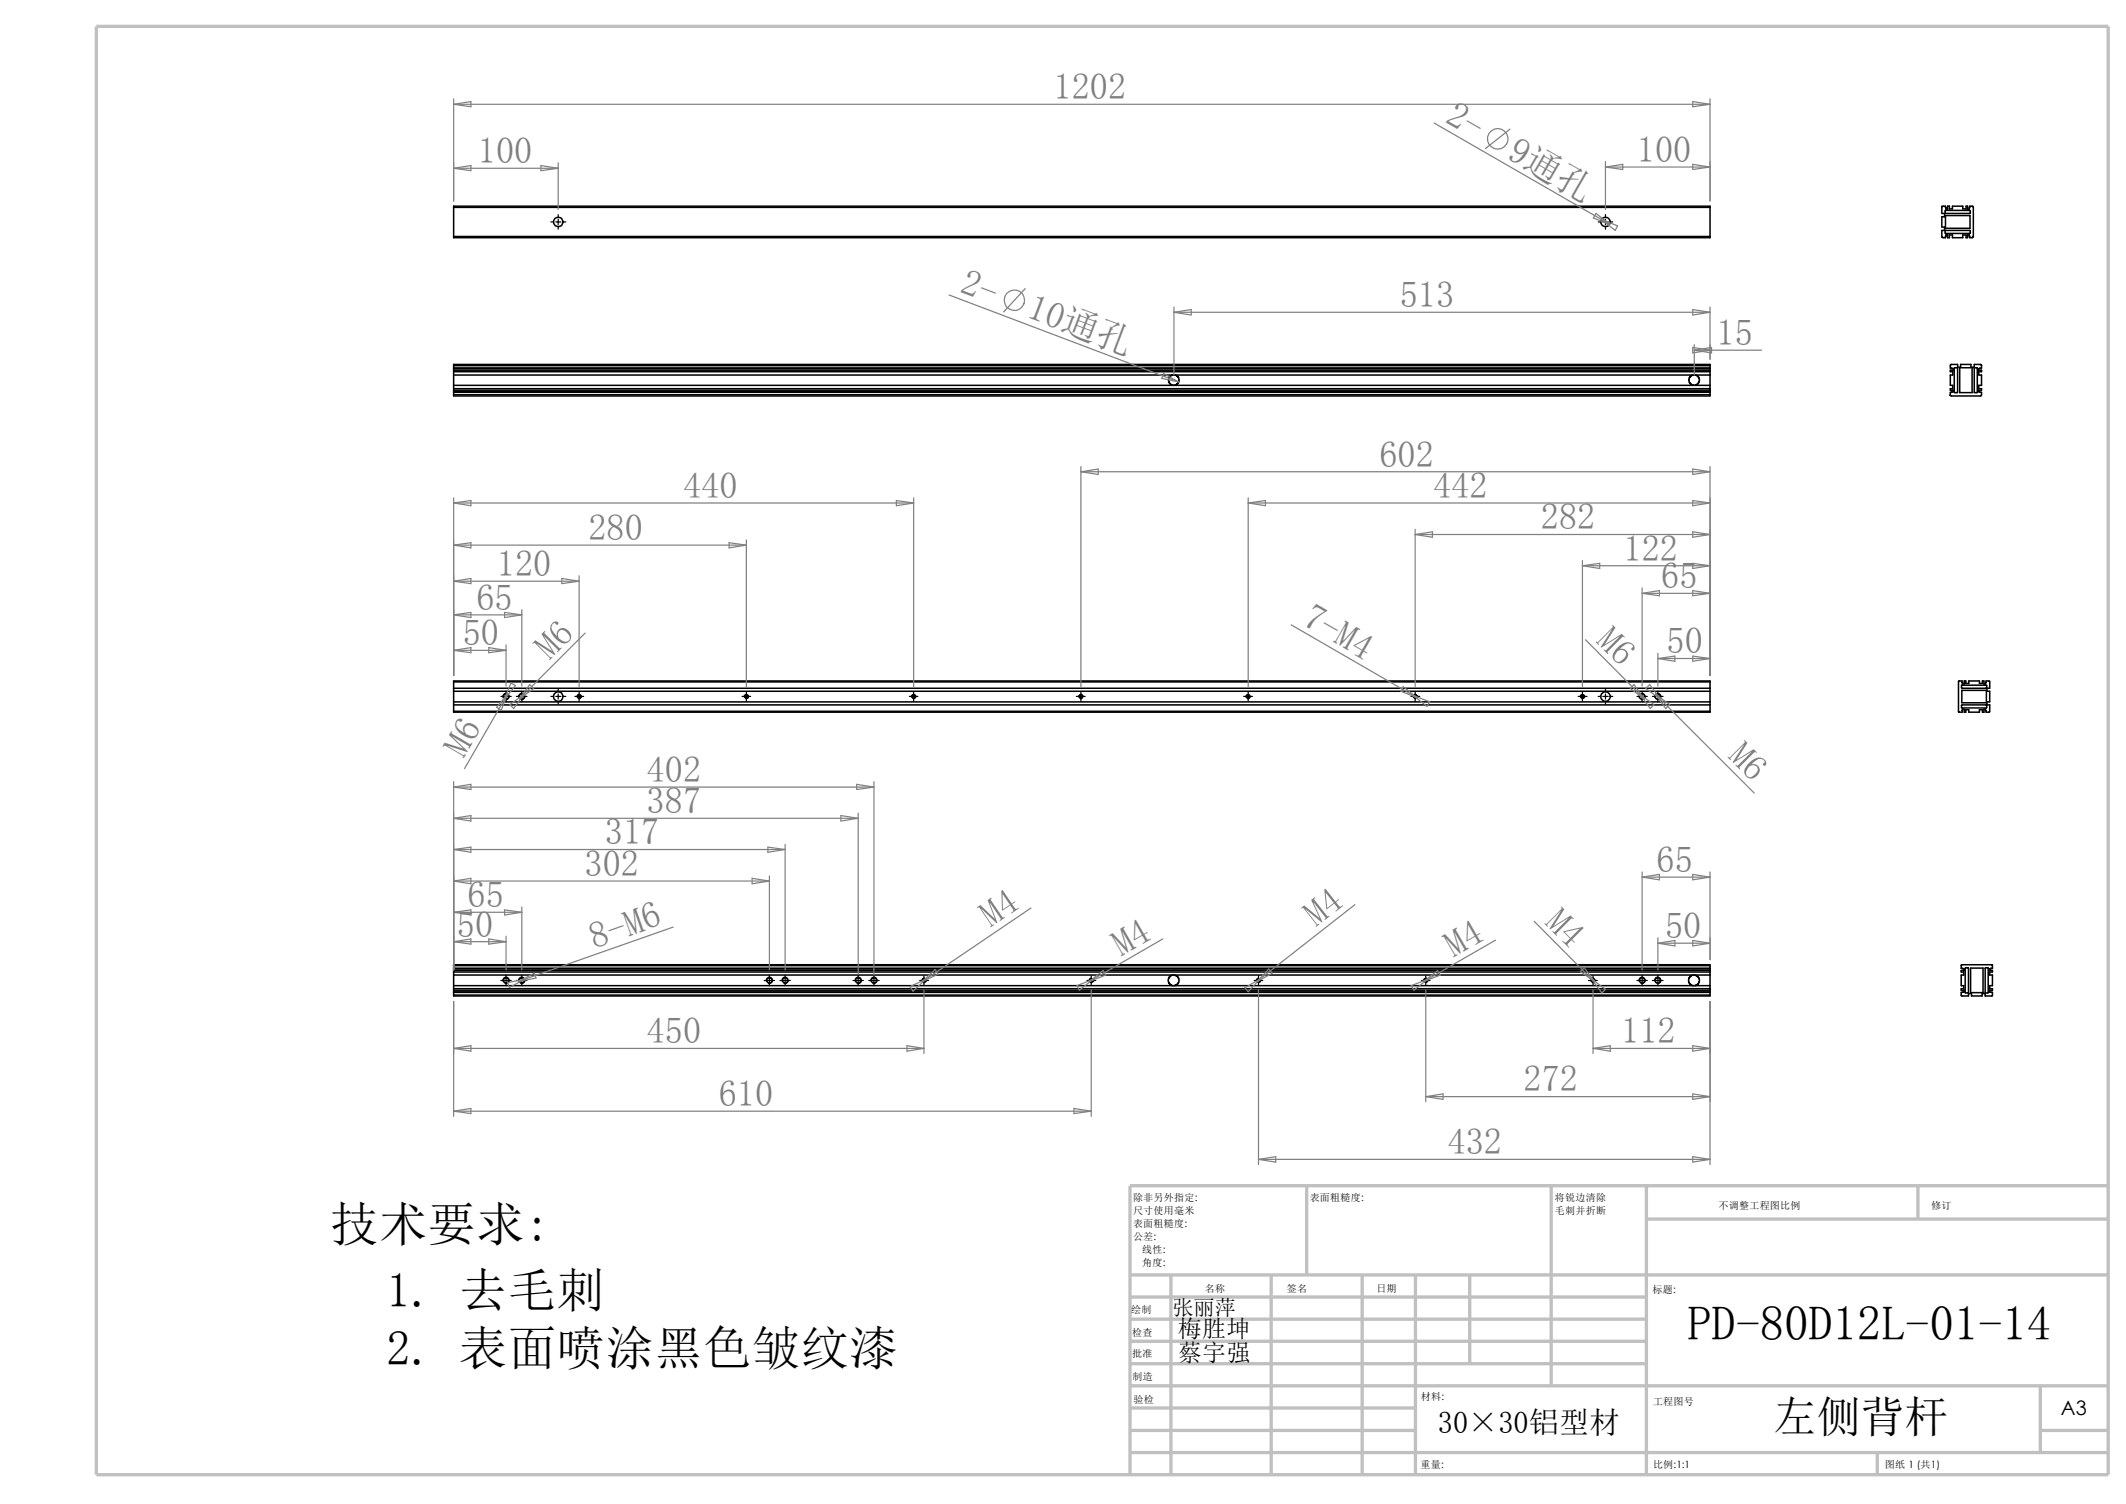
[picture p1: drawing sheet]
<svg xmlns="http://www.w3.org/2000/svg" width="297mm" height="210mm" viewBox="0 0 297 210" stroke-linecap="round" stroke-linejoin="round" font-family="sans-serif">
<g fill="none" stroke="#c0c0c0" stroke-width=".47">
<path d="M13.5 3.7h281v202.2h-281zM157.9 178h136.6M163.6 178v27.9M177.6 178v27.9M182.5 165.6v12.4M190.3 178v27.9M197.7 178v27.9M205.3 178v12.4M216.7 165.6v27.9M230 170.2h64.5M230 165.6v40.3M267.9 165.6v4.6"/>
<path d="M294.5 165.6h-136.6v40.3M157.9 193.5h136.6M157.9 196.6h39.8M157.9 199.7h39.8M157.9 181.1h72.1M157.9 184.2h72.1M157.9 187.3h72.1M157.9 190.4h72.1M285 199.7h9.5M285 193.5v9.3M157.9 202.8h136.6M262.3 202.8v3.1"/>
</g>
<g fill="none" stroke="#000" stroke-width=".21">
<path d="M63.4 29v-.2h175.5v.2M63.4 33v.2h175.5v-.2M63.4 29h175.5M63.4 33h175.5M63.4 29v4M238.9 29v4M271.3 28.8h.5l.1 .5h.2v-.5h.2v.4h.5v-.4h1.4v.4h.5v-.4h.2v.5h.2l.1-.5h.4l.1 .2-.1 4.1-.4 .1-.1-.5h-.2v.5h-.2v-.4h-.5v.4h-1.4v-.4h-.5v.4h-.2v-.5h-.2l-.1 .5-.5-.1v-.9h.4v-.5h-.4v-1.4h.4v-.5h-.4zM271.7 32.2h3.5l.1 .3-.1 .1h-3.4zM271.8 29.4h3.4l.1 .4h-3.6zM271.8 30.1h3.4v1.8h-3.4zM63.4 51.1v-.2h175.5v.2M63.4 55.1v.2h175.5v-.2"/>
<path d="M63.4 51.4v.1M63.4 54.7h.1M63.4 51.1v.3M63.4 51.5v3.2M63.4 54.7v.4M63.4 51.1h175.5M63.4 51.4h175.5M63.4 51.7h175.5M63.4 51.9h175.5M63.4 53.8h100.5M63.4 52.4h100.5M63.4 54.5h175.5"/>
<path d="M63.4 54.3h175.5M63.4 55.1h175.5M63.4 54.8h175.5M63.4 51.5h175.5M63.4 54.7h175.5M163.9 52.4l-.4 .1-.3 .5 .2 .5 .5 .3M163.9 52.4h.2M163.9 53.8h72.7M164.1 52.4l.4 .1 .2 .5-.2 .6-.2 .2h-.2M164.1 52.4h72.5M236.6 52.4l-.4 .1-.3 .5 .2 .6 .5 .2M236.6 52.4h.2"/>
<path d="M236.6 53.8h2.3M236.8 52.4l.4 .1 .2 .5-.2 .6-.4 .2M236.8 52.4h2.1M238.9 51.4v.1M238.9 54.7h.1M238.9 51.1v.3M238.9 51.5v3.2M238.9 54.7v.4M272.4 55.1l.2 .2 4.2-.1v-.4l-.4-.1v-.2h.4v-.2h-.4v-.5h.4v-1.4h-.4v-.5h.4v-.2h-.4v-.2l.4-.1v-.4l-.1-.1h-.9v.4h-.5v-.4h-1.4v.4h-.4v-.4h-1v.5l.4 .1v.2h-.4v.2h.3v.5h-.3v1.4h.3v.5h-.3v.2h.4v.2l-.4 .1v.3M273 51.4h.5l-.1 3.4h-.4zM273.8 51.4h1.7v3.4h-1.7zM275.8 51.4h.4v3.4h-.4z"/>
<path d="M63.4 95.2v-.1h175.5v.1M63.4 99.3v.1h175.5v-.1M63.4 95.2v4.1M63.4 95.2h175.5M63.4 96.1h175.5M63.4 96.5h175.5M63.4 98h175.5M63.4 99.3h175.5M63.4 98.4h175.5M238.9 95.2v4.1M274 98.5l3.5-.1v.4h-3.5zM274 95.7h3.5v.4h-3.4z"/>
<path d="M274.1 96.4h3.4v1.7h-3.4zM274.1 99.2l.1-.2h.2v.4h.2v-.3h.4v.3h1.5v-.3h.4v.3h.3v-.4h.2l.1 .2M274.1 95.3l.1 .2h.2v-.4h.2v.3h.4v-.3h1.5v.3h.4v-.3h.3v.4h.2v-.2h.1M274.1 95.3v-.2h-.5v4.3h.5v-.2M274.1 99.2h.1M274.1 95.3h.1M277.5 95.3v-.2h.4l.1 .1v.9h-.4v.4h.4v1.5h-.4v.4h.4v1h-.1h-.4v-.2M277.5 99.2h.1M277.5 95.3h.1M63.4 134.8v-.1h175.5v.1M63.4 138.9v.2h175.5v-.2M63.4 135.2v.1"/>
<path d="M63.4 138.5v.1M63.4 137.6h100.7M63.4 134.8v.4M63.4 135.3v3.2M63.4 138.6v.3M63.4 134.8h175.5M63.4 135.2h175.5M63.4 135.7h175.5M63.4 135.5h175.5M63.4 136.1h100.5M63.4 138h175.5M63.4 138.3h175.5"/>
<path d="M63.4 138.6h175.5M63.4 138.9h175.5M63.4 135.3h175.5M63.4 138.5h175.5M163.9 136.1l-.4 .1-.3 .6 .1 .5 .2 .2 .3 .1M163.9 136.1h72.7M164 136.1l.5 .2 .2 .5-.2 .6-.4 .2M164.1 137.6h72.7M236.6 136.1l-.4 .1-.2 .2-.1 .4 .1 .5 .2 .2 .4 .1M236.6 136.1h2.3M236.8 136.1l.4 .2 .2 .5-.1 .5-.5 .3M236.8 137.6h2.1"/>
<path d="M238.9 134.8v.5M238.9 138.5v.4M238.9 135.3v3.2M274.2 135.2l.2 .1v.2h-.4v.2h.3v.4h-.3v1.5h.3v.4h-.3v.3h.4v.2l-.2 .1M274.2 135.2h-.2v-.5h4.3v.5l-.4 .1v.2h.4v.2h-.3v.4h.3v1.5h-.3v.4h.3v.3h-.4v.2l.4 .1v.5h-1v-.4h-.4v.4h-1.5v-.4h-.4v.4h-1v-.5h.2M274.6 135.1l.4 .1v3.4h-.5zM275.3 135.2h1.7v3.4h-1.7zM277.3 135.2l.4-.1v3.5h-.4z"/>
<circle cx="78" cy="31" r=".66"/>
<circle cx="224.3" cy="31" r=".66"/>
<circle cx="70.7" cy="97.2" r=".37"/>
<circle cx="72.9" cy="97.2" r=".37"/>
<circle cx="78" cy="97.3" r=".66"/>
<circle cx="80.9" cy="97.3" r=".24"/>
<circle cx="104.3" cy="97.3" r=".25"/>
<circle cx="127.6" cy="97.3" r=".25"/>
<circle cx="151" cy="97.3" r=".25"/>
<circle cx="174.4" cy="97.3" r=".25"/>
<circle cx="197.7" cy="97.3" r=".24"/>
<circle cx="221.1" cy="97.3" r=".24"/>
<circle cx="224.3" cy="97.3" r=".66"/>
<circle cx="229.4" cy="97.2" r=".37"/>
<circle cx="231.6" cy="97.2" r=".37"/>
<circle cx="70.7" cy="136.9" r=".37"/>
<circle cx="72.9" cy="136.9" r=".37"/>
<circle cx="107.5" cy="136.9" r=".37"/>
<circle cx="109.7" cy="136.9" r=".37"/>
<circle cx="119.9" cy="136.9" r=".37"/>
<circle cx="122.1" cy="136.9" r=".37"/>
<circle cx="129.1" cy="136.9" r=".24"/>
<circle cx="152.5" cy="136.9" r=".24"/>
<circle cx="175.8" cy="136.9" r=".23"/>
<circle cx="199.2" cy="136.9" r=".23"/>
<circle cx="222.6" cy="136.9" r=".23"/>
<circle cx="229.4" cy="136.9" r=".37"/>
<circle cx="231.6" cy="136.9" r=".37"/>
</g>
<g fill="none" stroke="#808080" stroke-width=".17">
<path d="M63.4 14.6l2.4-.4v.7zM63.4 13.8v14.3M63.4 14.6h175.5M200.4 17.2l23.3 13.4M210.9 18l-3.4 2.7M236.5 14.2l2.4 .4-2.4 .3zM238.9 13.8v14.3M63.4 23.5l2.4-.4v.7zM63.4 23.5h14.6M75.6 23.1l2.4 .4-2.4 .3zM78 22.7v6.6M223 29.8l1.9 1.5-2.3-.9z"/>
<path d="M223.7 30.6l1.2 .7M223.7 30.6l2.3 .9-.4 .7zM224.3 23.3l2.4-.4v.8zM224.3 22.6v6.7M224.3 23.3h14.6M236.5 22.9l2.4 .4-2.4 .4zM132.6 41.2l32.1 12.1M143.2 40.3l-3 3.3M162.6 52.2l2.1 1.1-2.4-.5zM164 43.6l2.4-.4v.8zM164 43.6h74.9M164 42.9v9.5"/>
<path d="M236.5 43.2l2.4 .4-2.4 .4zM236.5 48.5l2.4 .4-2.4 .4zM236.7 48.9l2.4-.4v.8zM236.7 48.9h9.4M236.7 48.1v4.3M238.9 42.9v7.3M63.4 70.2l2.4-.3v.7zM63.4 76.1l2.4-.3v.7zM63.4 69.5v24.8M63.4 76.1h40.9M63.4 70.2h64.2M101.9 75.8l2.4 .3-2.4 .4z"/>
<path d="M104.3 75.4v20.5M125.2 69.9l2.4 .3-2.4 .4zM127.6 69.5v26.4M151 65.2v30.7M151 65.9h87.9M151 65.9l2.4-.4v.8zM174.4 70.2h64.5M174.4 69.5v26.4M174.4 70.2l2.4-.3v.7zM197.7 73.9v22M197.7 74.6h41.2M197.7 74.6l2.4-.3v.7z"/>
<path d="M221.1 78.3v17.6M221.1 79h17.8M221.1 79l2.4-.3v.7zM236.5 65.5l2.4 .4-2.4 .4zM236.5 69.9l2.4 .3-2.4 .4zM236.5 74.3l2.4 .3-2.4 .4zM236.5 78.7l2.4 .3-2.4 .4zM238.9 65.2v29.1M63.4 81.2l2.4-.4v.7zM63.4 85.9l2.4-.4v.7zM63.4 90.8l2.4-.4v.7zM63.4 90.8h7.3"/>
<path d="M63.4 85.9h9.5M63.4 81.2h17.5M68.3 90.4l2.4 .4-2.4 .3zM70.5 85.5l2.4 .4-2.4 .3zM70.5 97.6l-5.6 9.7M70.7 90v5.8M70.9 96.9l-.4 .7M70.9 96.9l-.9 2.2-.6-.3zM71.2 98.4l2-1.5-1.4 2zM71.4 95.4l.6 .3-1.5 1.9zM72.9 85.1v10.7M74 95.6l.5 .5-1.9 1.5z"/>
<path d="M78.5 80.8l2.4 .4-2.4 .3zM80.9 80.4v15.5M81.7 88.4l-9.1 9.2M180.4 87.2l17 9.9M196 95.9l2 1.5-2.3-.9zM197.4 97.1l.6 .3M197.4 97.1l2.3 .9-.4 .6zM221.5 89.3l7.6 7.6M228.3 95.6l1.4 2-1.9-1.5zM229.1 96.9l2 1.5-.6 .5zM229.1 96.9l.6 .7M229.4 82.1v13.7"/>
<path d="M229.4 82.8h9.5M229.4 82.8l2.4-.3v.7zM230.5 95.6l1.4 2-2-1.5zM231.3 96.9l2 1.5-.6 .5zM231.3 96.9l13.8 13.8M231.6 91.2v4.6M231.6 91.9h7.3M231.6 91.9l2.4-.3v.7zM236.5 82.5l2.4 .3-2.4 .4zM236.5 91.6l2.4 .3-2.4 .4zM63.4 109.9l2.4-.4v.7zM63.4 114.3l2.4-.4v.7z"/>
<path d="M63.4 118.6l2.4-.3v.7zM63.4 109.1v26.3M63.4 118.6h46.3M63.4 114.3h56.5M63.4 109.9h58.7M107.3 118.3l2.4 .3-2.4 .4zM109.7 117.9v17.5M117.5 113.9l2.4 .4-2.4 .3zM119.7 109.5l2.4 .4-2.4 .3zM119.9 113.5v22.5M122.1 109.1v27M63.4 123l2.4-.4v.8z"/>
<path d="M63.4 127.4l2.4-.4v.8zM63.4 131.5l2.4-.4v.7zM63.4 139.8v16.1M63.4 127.4h9.5M63.4 123h44.1M63.4 131.5h7.3M68.3 131.1l2.4 .4-2.4 .3zM70.5 127l2.4 .4-2.4 .4zM70.7 130.7v4.7M70.9 137.2l2.4-.5-2.1 1.2zM72.5 137l2.1-1.1 .3 .7zM72.9 126.7v8.7"/>
<path d="M73.3 136.7l-.8 .3M94 129.5l-20.7 7.2M105.1 122.6l2.4 .4-2.4 .4zM107.5 122.3v13.1M127.1 137.8l2.2-1.1-1.7 1.7zM128.9 137l1.7-1.6 .5 .6zM129.1 138.2v8.9M129.3 136.7l-.4 .3M144 126.8l-14.7 9.9M150.5 137.6l2.2-.9-1.9 1.6zM152.2 137l1.9-1.5 .4 .6zM152.4 138.2v17.7"/>
<path d="M152.7 136.7l-.5 .3M162.4 131.1l-9.7 5.6M173.9 137.9l2.1-1.2-1.6 1.8zM175.8 138.2v24.4M176 136.7l-.4 .4M177.2 135.3l.5 .6-2.1 1.2zM189.3 126.3l-13.3 10.4M197.1 137.6l2.3-.9-1.9 1.6zM198.9 137l1.9-1.5 .4 .6zM199.2 138.2v15.6M199.4 136.7l-.5 .3M208.9 131.3l-9.5 5.4"/>
<path d="M214.3 128.7l8 8M220.8 135.6l.5-.5 1.5 2zM222.3 136.7l2 1.4-.5 .5zM222.3 136.7l.5 .4M222.5 138.2v8.9M229.4 121.8v13.6M229.4 122.5l2.4-.4v.8zM229.4 122.5h9.5M231.6 130.9v4.5M231.6 131.7l2.4-.4v.8zM231.6 131.7h7.3M236.5 122.1l2.4 .4-2.4 .4z"/>
<path d="M236.5 131.3l2.4 .4-2.4 .4zM238.9 121.8v12.2M238.9 139.8v22.8M63.4 146.4l2.4-.4v.8zM63.4 155.2l2.4-.4v.7zM63.4 146.4h65.7M63.4 155.2h89M126.7 146l2.4 .4-2.4 .4zM150 154.8l2.4 .4-2.4 .3zM199.2 153.1l2.4-.4v.8zM199.2 153.1h39.7M222.5 146.4h16.4"/>
<path d="M222.5 146.4l2.5-.4v.8zM236.5 146l2.4 .4-2.4 .4zM236.5 152.7l2.4 .4-2.4 .4zM175.8 161.9h63.1M175.8 161.9l2.4-.4v.8zM236.5 161.5l2.4 .4-2.4 .4z"/>
<circle cx="209.2" cy="19.4" r="1.44"/>
<circle cx="141.7" cy="41.9" r="1.43"/>
</g>
<g fill="none" stroke="#000" stroke-width=".17">
<path d="M77 31h.3M77.6 31h.8M78 30v.3M78 30.6v.8M78 31.7v.3M78.7 31h.3M223.3 31h.3M223.9 31h.8M224.3 30v.3M224.3 30.6v.8M224.3 31.7v.3M225 31h.3"/>
<path d="M70 97.2h1.4M70.3 97.4a.43 .43 0 0 1 .3-.6 .43 .43 0 0 1 .5 .5 .43 .43 0 0 1-.5 .4M70.7 96.5v1.5M72.1 97.2h1.5M72.5 97.4a.42 .42 0 0 1 .3-.6 .42 .42 0 0 1 .5 .5 .42 .42 0 0 1-.5 .4M72.9 96.5v1.5M77 97.2h.3M77.6 97.2h.8M78 96.2v.3M78 96.9v.7M78 98v.3M78.7 97.2h.3"/>
<path d="M80.3 97.2h1.2M80.6 97.3a.28 .28 0 0 1 .3-.3 .28 .28 0 0 1 .3 .3 .28 .28 0 0 1-.3 .2M80.9 96.6v1.3M103.7 97.2h1.2M104 97.3a.29 .29 0 0 1 .2-.3 .29 .29 0 0 1 .3 .3 .29 .29 0 0 1-.3 .2M104.3 96.6v1.3M127 97.2h1.2M127.3 97.3a.29 .29 0 0 1 .3-.3 .29 .29 0 0 1 .3 .3 .29 .29 0 0 1-.3 .2M127.6 96.6v1.3M150.4 97.2h1.2M150.7 97.3a.29 .29 0 0 1 .3-.3 .29 .29 0 0 1 .3 .3 .29 .29 0 0 1-.4 .2M151 96.6v1.3"/>
<path d="M173.7 97.2h1.3M174.1 97.3a.28 .28 0 0 1 .2-.3 .28 .28 0 0 1 .3 .3 .28 .28 0 0 1-.3 .2M174.4 96.6v1.3M197.1 97.2h1.2M197.4 97.3a.28 .28 0 0 1 .3-.3 .28 .28 0 0 1 .3 .3 .28 .28 0 0 1-.3 .2M197.7 96.6v1.3M220.5 97.2h1.2M220.8 97.3a.28 .28 0 0 1 .3-.3 .28 .28 0 0 1 .3 .3 .28 .28 0 0 1-.4 .2M221.1 96.6v1.3M223.3 97.2h.3M223.9 97.2h.8M224.3 96.2v.3"/>
<path d="M224.3 96.9v.7M224.3 98v.3M225 97.2h.3M228.7 97.2h1.4M229 97.4a.42 .42 0 0 1 .4-.6 .42 .42 0 0 1 .4 .5 .42 .42 0 0 1-.5 .4M229.4 96.5v1.5M230.8 97.2h1.5M231.2 97.4a.42 .42 0 0 1 .4-.6 .42 .42 0 0 1 .4 .5 .42 .42 0 0 1-.5 .4M231.6 96.5v1.5M70 136.9h1.4M70.3 137a.45 .45 0 0 1 .4-.5 .45 .45 0 0 1 .5 .5 .45 .45 0 0 1-.6 .3M70.7 136.1v1.5"/>
<path d="M72.1 136.9h1.5M72.5 137a.44 .44 0 0 1 .4-.5 .44 .44 0 0 1 .4 .5 .44 .44 0 0 1-.5 .3M72.9 136.1v1.5M106.8 136.9h1.4M107.1 137a.45 .45 0 0 1 .4-.5 .45 .45 0 0 1 .4 .5 .45 .45 0 0 1-.5 .3M107.5 136.1v1.5M109 136.9h1.4M109.3 137a.44 .44 0 0 1 .4-.5 .44 .44 0 0 1 .4 .5 .44 .44 0 0 1-.5 .3M109.7 136.1v1.5M119.2 136.9h1.4M119.5 137a.45 .45 0 0 1 .4-.5 .45 .45 0 0 1 .4 .5 .45 .45 0 0 1-.5 .3M119.9 136.1v1.5"/>
<path d="M121.4 136.9h1.4M121.7 137a.45 .45 0 0 1 .4-.5 .45 .45 0 0 1 .4 .5 .45 .45 0 0 1-.5 .3M122.1 136.1v1.5M128.5 136.9h1.2M128.8 136.9a.28 .28 0 0 1 .3-.3 .28 .28 0 0 1 .3 .3 .28 .28 0 0 1-.4 .3M129.1 136.3v1.2M151.8 136.9h1.3M152.2 136.9a.28 .28 0 0 1 .3-.3 .28 .28 0 0 1 .2 .4 .28 .28 0 0 1-.3 .2M152.4 136.3v1.2M175.2 136.9h1.2M175.5 136.9a.29 .29 0 0 1 .3-.3 .29 .29 0 0 1 .3 .3 .29 .29 0 0 1-.4 .3M175.8 136.3v1.2"/>
<path d="M198.6 136.9h1.2M198.9 136.9a.29 .29 0 0 1 .2-.3 .29 .29 0 0 1 .4 .3 .29 .29 0 0 1-.4 .3M199.2 136.3v1.2M221.9 136.9h1.2M222.2 136.9a.28 .28 0 0 1 .3-.3 .28 .28 0 0 1 .3 .3 .28 .28 0 0 1-.3 .3M222.5 136.3v1.2M228.7 136.9h1.4M229 137a.44 .44 0 0 1 .4-.5 .44 .44 0 0 1 .4 .5 .44 .44 0 0 1-.5 .3M229.4 136.1v1.5M230.8 136.9h1.5M231.2 137a.44 .44 0 0 1 .4-.5 .44 .44 0 0 1 .4 .5 .44 .44 0 0 1-.5 .3M231.6 136.1v1.5"/>
</g>
<g font-size="6.7">
<text x="46.1" y="173.2">技术要求:</text>
<text x="54" y="182.5">1. 去毛刺</text>
<text x="54" y="190.6">2. 表面喷涂黑色皱纹漆</text>
<text x="235.7" y="187.1">PD-80D12L-01-14</text>
</g>
<text font-size="6.1" x="247.8" y="199.9">左侧背杆</text>
<g font-size="5.1" fill="#808080">
<text x="147.2" y="13.8">1202</text>
<text x="201.8" y="17.1" transform="rotate(30 201.8 17.1)">2-</text>
<text x="66.8" y="22.8">100</text>
<text x="210.3" y="22" transform="rotate(30 210.3 22)">9通孔</text>
<text x="228.7" y="22.6">100</text>
<text x="133.9" y="40.8" transform="rotate(21 133.9 40.8)">2-</text>
<text x="143.3" y="44.3" transform="rotate(21 143.3 44.3)">10通孔</text>
<text x="195.5" y="42.9">513</text>
<text x="239.8" y="48.2">15</text>
<text x="192.7" y="65.1">602</text>
<text x="95.4" y="69.5">440</text>
<text x="200.2" y="69.5">442</text>
<text x="82.2" y="75.4">280</text>
<text x="215.3" y="73.9">282</text>
<text x="69.4" y="80.4">120</text>
<text x="226.8" y="78.3">122</text>
<text x="232.1" y="82.1">65</text>
<text x="66.5" y="85.1">65</text>
<text x="181.8" y="87.1" transform="rotate(30 181.8 87.1)">7-M4</text>
<text x="222.8" y="89.7" transform="rotate(45 222.8 89.7)">M6</text>
<text x="64.6" y="90.1">50</text>
<text x="76.8" y="92.3" transform="rotate(-45 76.8 92.3)">M6</text>
<text x="232.8" y="91.2">50</text>
<text x="64.9" y="106" transform="rotate(-60 64.9 106)">M6</text>
<text x="241.2" y="105.8" transform="rotate(45 241.2 105.8)">M6</text>
<text x="90.3" y="113.5">387</text>
<text x="90.3" y="109.2">402</text>
<text x="84.5" y="117.9">317</text>
<text x="81.7" y="122.3">302</text>
<text x="231.4" y="121.8">65</text>
<text x="63.8" y="130.8">50</text>
<text x="65.3" y="126.7">65</text>
<text x="138.4" y="129.6" transform="rotate(-34 138.4 129.6)">M4</text>
<text x="183.9" y="129.5" transform="rotate(-38 183.9 129.5)">M4</text>
<text x="215.6" y="129" transform="rotate(45 215.6 129)">M4</text>
<text x="232.6" y="131">50</text>
<text x="83.1" y="132.5" transform="rotate(-19 83.1 132.5)">8-M6</text>
<text x="156.7" y="133.6" transform="rotate(-30 156.7 133.6)">M4</text>
<text x="203.1" y="133.8" transform="rotate(-30 203.1 133.8)">M4</text>
<text x="90.3" y="145.7">450</text>
<text x="226.5" y="145.7">112</text>
<text x="100.4" y="154.4">610</text>
<text x="212.8" y="152.4">272</text>
<text x="202.2" y="161.2">432</text>
</g>
<text font-size="4.2" x="200.9" y="200.1">30×30铝型材</text>
<g font-size="3.3">
<text x="164.5" y="190.1">蔡宇强</text>
<text x="164.5" y="186.6">梅胜坤</text>
</g>
<text font-size="3" x="163.8" y="183.6">张丽萍</text>
<text font-size="2.8" x="287.9" y="197.6">A3</text>
<g font-size="1.4">
<text x="158.3" y="167.7">除非另外指定:</text>
<text x="183" y="167.7">表面粗糙度:</text>
<text x="217.2" y="167.6">将锐边清除</text>
<text x="158.3" y="169.5">尺寸使用毫米</text>
<text x="158.3" y="171.4">表面粗糙度:</text>
<text x="158.3" y="173.2">公差:</text>
<text x="217.2" y="169.5">毛刺并折断</text>
<text x="240.1" y="168.7">不调整工程图比例</text>
<text x="269.8" y="168.9">修订</text>
<text x="159.6" y="176.8">角度:</text>
<text x="159.6" y="175">线性:</text>
<text x="158" y="183.4">绘制</text>
<text x="168.3" y="180.4">名称</text>
<text x="179.8" y="180.4">签名</text>
<text x="192.3" y="180.4">日期</text>
<text x="230.8" y="180.6">标题:</text>
<text x="158.2" y="189.5">批准</text>
<text x="158.2" y="186.5">检查</text>
<text x="158.2" y="192.7">制造</text>
<text x="158.4" y="195.9">验检</text>
<text x="198.5" y="195.4">材料:</text>
<text x="230.9" y="196.2">工程图号</text>
<text x="198.5" y="204.9">重量:</text>
<text x="230.9" y="204.9">比例:1:1</text>
<text x="263.3" y="204.9">图纸 1 (共1)</text>
</g>
</svg>
